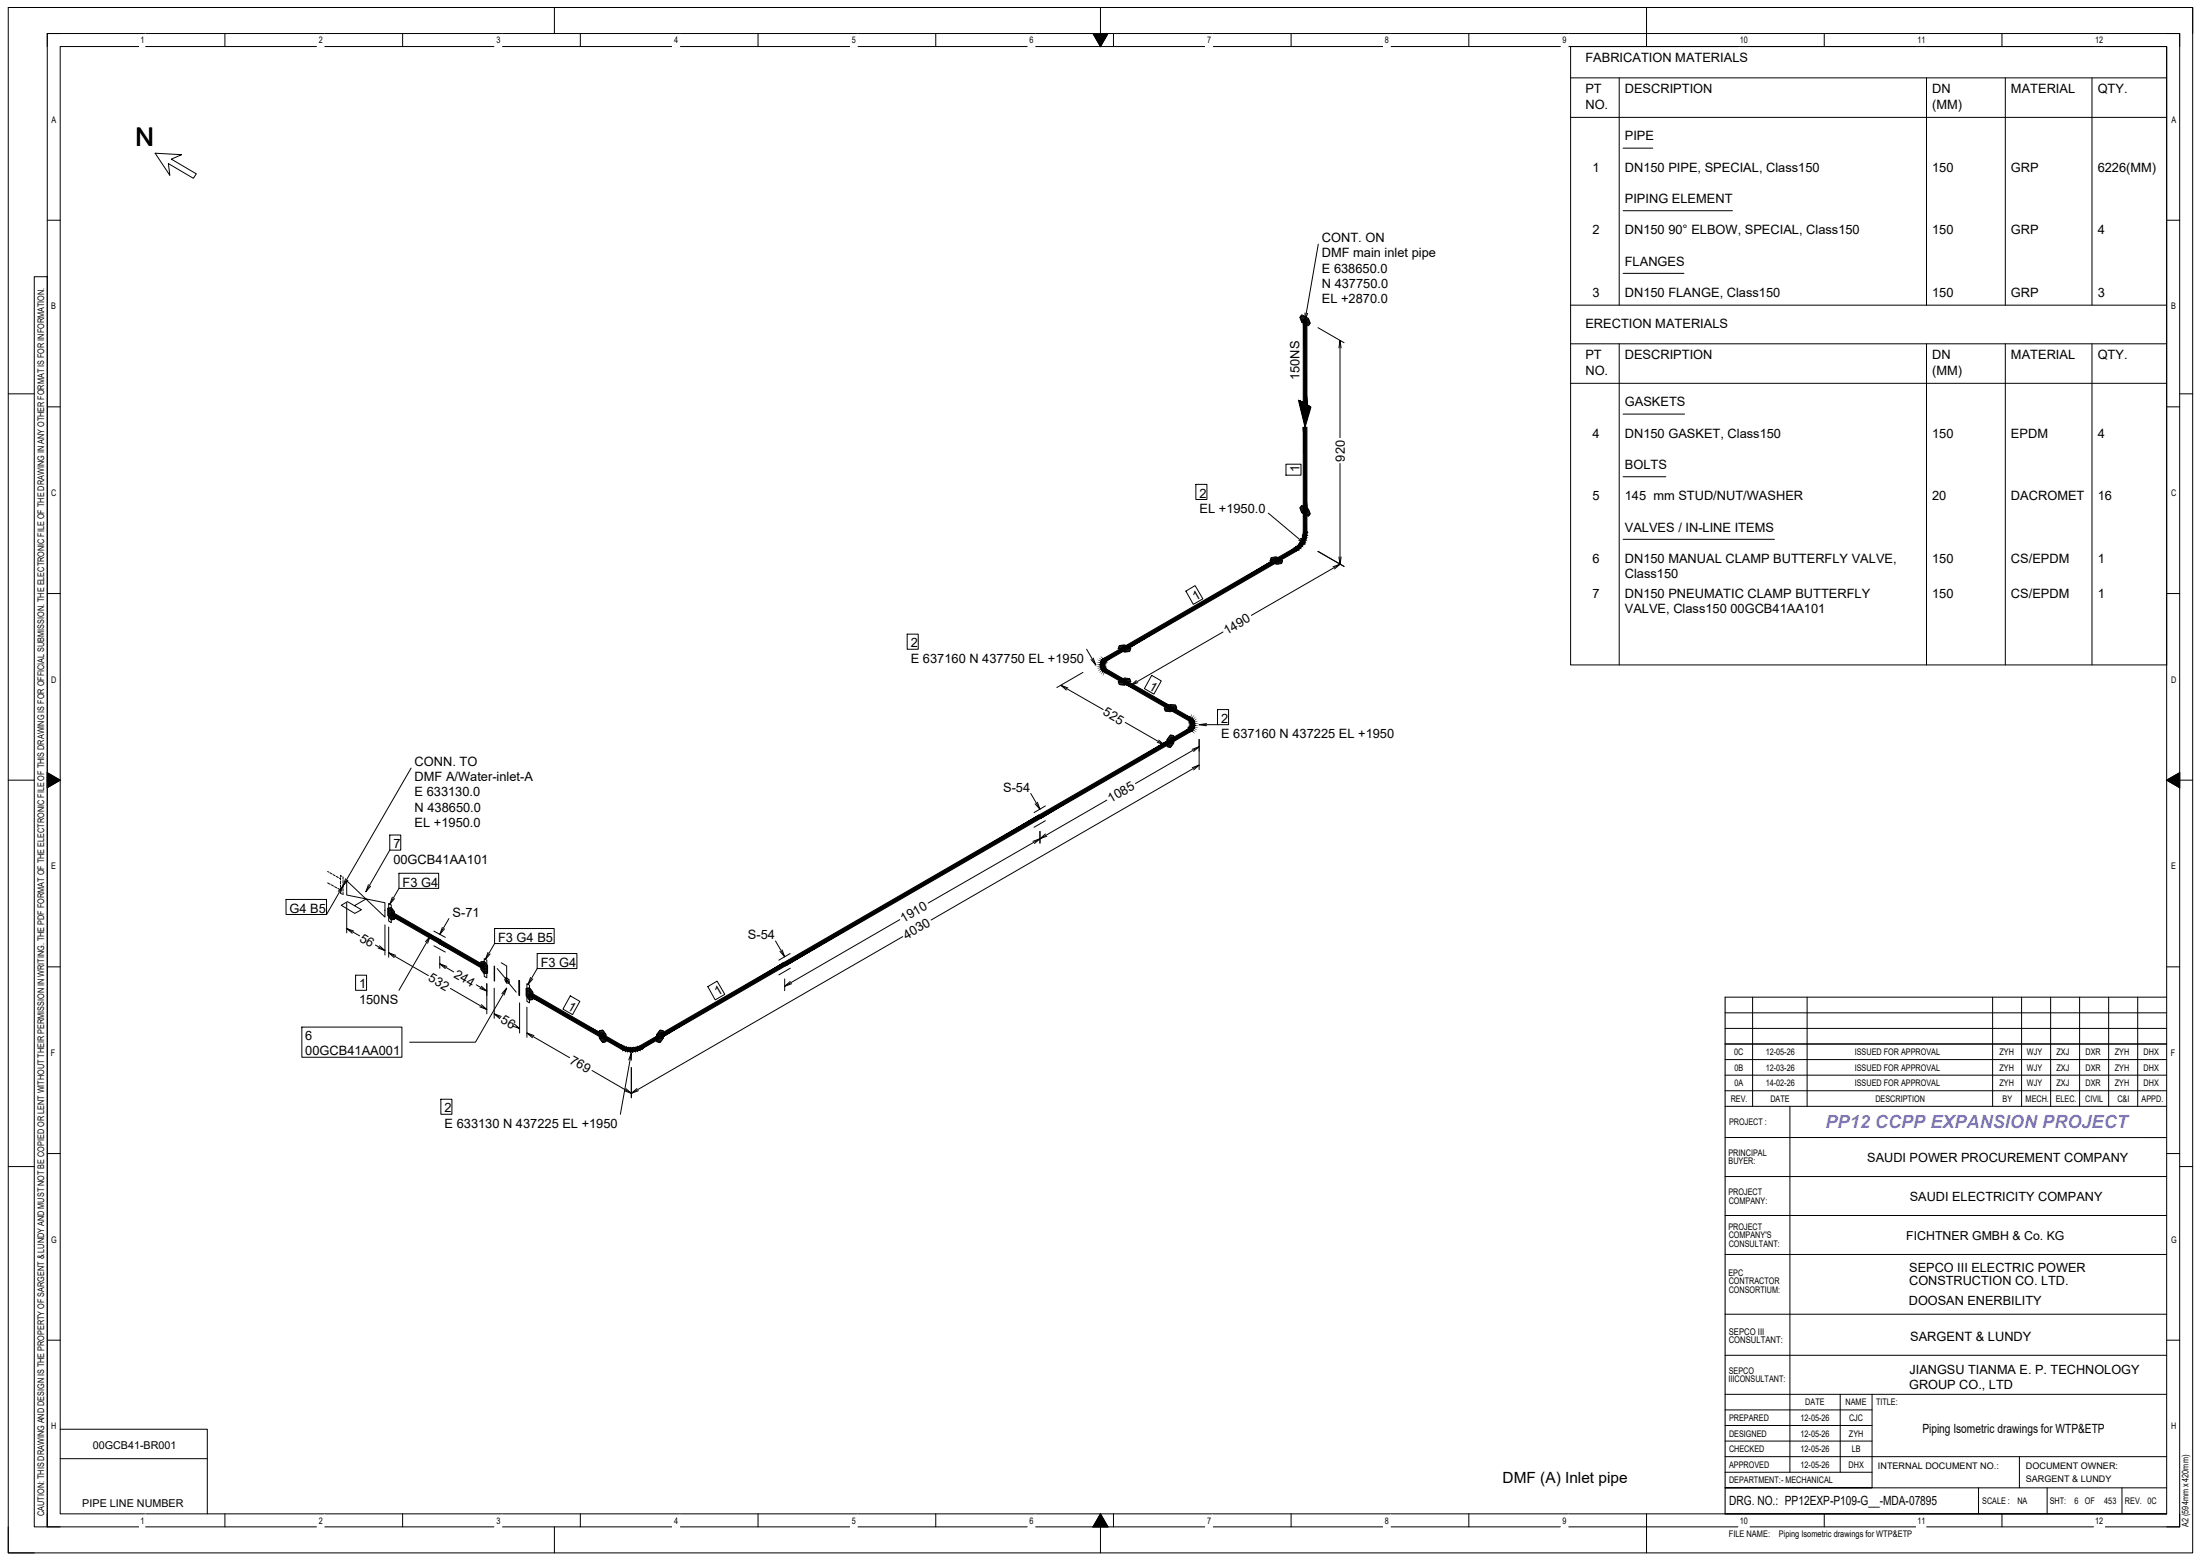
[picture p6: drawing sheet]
<svg xmlns="http://www.w3.org/2000/svg" width="598mm" height="424mm" viewBox="0 0 598 424" stroke-linecap="round" stroke-linejoin="round" font-family="sans-serif">
<!-- layer: G-ANNO-TTLB -->
<g fill="none" stroke="#000" stroke-width=".27">
<path d="M12.8 9.1h579.6v405.7h-579.6zM12.8 9.1v3.5M12.8 9.1h3.6M16.4 12.6h572.5v398.6h-572.5zM61.1 9.1v3.5M109.4 9.1v3.5M150.7 2v7.1M157.7 9.1v3.5M206 9.1v3.5M254.3 9.1v3.5M297.1 9.1h4l-2 3.5zM299.1 2v10.6"/>
<path d="M302.6 9.1v3.5M350.9 9.1v3.5M399.2 9.1v3.5M447.5 2v10.6M495.8 9.1v3.5M544.1 9.1v3.5M588.9 2h7.1v7.1M588.9 9.1h3.5v3.5M12.8 59.8h3.6M588.9 59.8h3.5M9.3 75.2h3.5v339.6h-3.5zM2.2 107h7.1"/>
<path d="M12.8 110.5h3.6M588.9 110.5h3.5M592.4 107h3.6M12.8 161.2h3.6M588.9 161.2h3.5M2.2 211.9h7.1M12.8 209.9l3.6 2-3.6 2.1zM12.8 211.9h3.6M588.9 211.9l3.5-2v4.1zM588.9 211.9h7.1M12.8 262.6h3.6M468.9 279.4h120"/>
<path d="M468.9 275.1h120M468.9 270.9h120M476.4 270.9v29.6M491.2 270.9v29.6M541.6 270.9v29.6M549.5 270.9v29.6M557.4 270.9v29.6M565.2 270.9v29.6M573.1 270.9v29.6M581 270.9v29.6M588.9 262.6h3.5M468.9 292.1h120"/>
<path d="M468.9 296.3h120M468.9 287.8h120M468.9 283.6h120M2.2 316.9h7.1M12.8 313.4h3.6M468.9 300.5h120M468.9 309h120M468.9 319.6h120M486.5 300.5v99.4M588.9 313.4h3.5M592.4 316.9h3.6M468.9 330.2h120"/>
<path d="M468.9 340.8h120M468.9 357h120M12.8 364.1h3.6M468.9 378.8h120M468.9 368.2h120M500.2 378.8v21.1M508.8 378.8v25.4h-39.9h120M588.9 364.1h3.5M468.9 395.7h120M468.9 387.2h39.9M468.9 391.5h39.9M468.9 383h39.9"/>
<path d="M468.9 399.9h39.9M548.9 395.7v8.5M2.2 414.8v7h7.1M12.8 411.2v3.6h3.6M61.1 411.2v3.6M109.4 411.2v3.6M150.7 414.8v7M157.7 411.2v3.6M206 411.2v3.6M254.3 411.2v3.6M299.1 411.2l2 3.6h-4zM299.1 411.2v10.6"/>
<path d="M302.6 411.2v3.6M350.9 411.2v3.6M399.2 411.2v3.6M447.5 411.2v10.6M468.9 411.2h120M495.8 411.2v3.6M537.8 404.2v7M544.1 411.2v3.6M556.4 404.2v7M576.7 404.2v7M592.4 411.2v3.6h-3.5"/>
</g>
<!-- layer: G-ANNO-BRDR -->
<path d="M2.2 2h593.8v419.8h-593.8z" fill="none" stroke="#000" stroke-width=".27"/>
<!-- layer: G-ANNO-TTLB -->
<path d="M468.9 270.9v140.3" fill="none" stroke="#000" stroke-width=".3"/>
<path d="M297.1 9.1h4l-2 3.5zM12.8 209.9l3.6 2-3.6 2.1zM588.9 211.9l3.5-2v4.1zM299.1 411.2l2 3.6h-4z" fill="#000" stroke="#000" stroke-width=".27"/>
<g fill="#fff" stroke="#fff" stroke-width=".27">
<path d="M38 411.7v3.2l1.4-3.2zM39.4 411.7v3.2h-1.4z"/>
<path d="M86.3 411.7v3.2l1.8-3.2zM88.1 411.7v3.2h-1.8z"/>
<path d="M134.6 411.7v3.2l1.8-3.2zM136.4 411.7v3.2h-1.8z"/>
<path d="M182.9 411.7v3.2l1.8-3.2zM184.7 411.7v3.2h-1.8z"/>
<path d="M231.2 411.7v3.2l1.8-3.2zM233 411.7v3.2h-1.8z"/>
<path d="M279.5 411.7v3.2l1.8-3.2zM281.3 411.7v3.2h-1.8z"/>
<path d="M327.8 411.7v3.2l1.8-3.2zM329.6 411.7v3.2h-1.8z"/>
<path d="M376.1 411.7v3.2l1.8-3.2zM377.9 411.7v3.2h-1.8z"/>
<path d="M424.3 411.7v3.2l1.9-3.2zM426.2 411.7v3.2h-1.9z"/>
<path d="M472.7 411.7v3.2l2.7-3.2zM475.4 411.7v3.2h-2.7z"/>
<path d="M521 411.7v3.2l2.5-3.2zM523.5 411.7v3.2h-2.5z"/>
<path d="M569.3 411.7v3.2l2.7-3.2zM572 411.7v3.2h-2.7z"/>
<path d="M589.8 386v3.3l2-3.3zM591.8 386v3.3h-2z"/>
<path d="M589.8 335.3v3.3l2.2-3.3zM592 335.3v3.3h-2.2z"/>
<path d="M589.8 284.6v3.3l1.8-3.3zM591.6 284.6v3.3h-1.8z"/>
<path d="M589.8 233.9v3.2l1.9-3.2zM591.7 233.9v3.2h-1.9z"/>
<path d="M589.8 183.2v3.2l2-3.2zM591.8 183.2v3.2h-2z"/>
<path d="M589.8 132.5v3.2l2.1-3.2zM591.9 132.5v3.2h-2.1z"/>
<path d="M589.8 81.8v3.2l1.9-3.2zM591.7 81.8v3.2h-1.9z"/>
<path d="M589.8 31.1v3.2l2.2-3.2zM592 31.1v3.2h-2.2z"/>
<path d="M38 9.6v3.2l1.4-3.2zM39.4 9.6v3.2h-1.4z"/>
<path d="M86.3 9.6v3.2l1.8-3.2zM88.1 9.6v3.2h-1.8z"/>
<path d="M134.6 9.6v3.2l1.8-3.2zM136.4 9.6v3.2h-1.8z"/>
<path d="M182.9 9.6v3.2l1.8-3.2zM184.7 9.6v3.2h-1.8z"/>
<path d="M231.2 9.6v3.2l1.8-3.2zM233 9.6v3.2h-1.8z"/>
<path d="M279.5 9.6v3.2l1.8-3.2zM281.3 9.6v3.2h-1.8z"/>
<path d="M327.8 9.6v3.2l1.8-3.2zM329.6 9.6v3.2h-1.8z"/>
<path d="M376.1 9.6v3.2l1.8-3.2zM377.9 9.6v3.2h-1.8z"/>
<path d="M424.3 9.6v3.2l1.9-3.2zM426.2 9.6v3.2h-1.9z"/>
<path d="M472.7 9.6v3.2l2.7-3.2zM475.4 9.6v3.2h-2.7z"/>
<path d="M521 9.6v3.2l2.5-3.2zM523.5 9.6v3.2h-2.5z"/>
<path d="M569.3 9.6v3.2l2.7-3.2zM572 9.6v3.2h-2.7z"/>
<path d="M13.6 386v3.3l2-3.3zM15.6 386v3.3h-2z"/>
<path d="M13.6 335.3v3.3l2.2-3.3zM15.8 335.3v3.3h-2.2z"/>
<path d="M13.6 284.6v3.3l1.8-3.3zM15.4 284.6v3.3h-1.8z"/>
<path d="M13.6 233.9v3.2l1.9-3.2zM15.5 233.9v3.2h-1.9z"/>
<path d="M13.6 183.2v3.2l2-3.2zM15.6 183.2v3.2h-2z"/>
<path d="M13.6 132.5v3.2l2.1-3.2zM15.7 132.5v3.2h-2.1z"/>
<path d="M13.6 81.8v3.2l1.9-3.2zM15.5 81.8v3.2h-1.9z"/>
<path d="M13.6 31.1v3.2l2.2-3.2zM15.8 31.1v3.2h-2.2z"/>
</g>
<!-- layer: GT_1 -->
<g fill="none" stroke="#000" stroke-width=".27">
<path d="M426.9 12.6h162v168h-162zM426.9 21.2h162M426.9 31.9h162M440.1 21.2v61.7M523.6 21.2v61.7M545 21.2v61.7M568.6 21.2v61.7M42.2 41.6l7.2 .4-2.8 1.2 6.8 4-.8 1.2-6.8-4 .4 3.2zM441.2 40.2h8M441.2 57.2h29.7M358.3 66.3l-3.6 20.7M441.2 74.3h16.5"/>
<path d="M353.3 86.2h1.8M353.4 86.4h2M353.5 86.6h2.2M353.5 86h1.2M353.5 86.8h2.2M353.6 85.8h.8M353.6 87h2.2M353.7 87.2h2.2M353.8 87.4h2.2M353.8 85.5l1.8 1 .5 1.3-.5 .7-1.8-1-.5-1.3zM354 87.6h2M354.4 87.8h1.7"/>
<path d="M354.7 85v2l.7-1.9M354.7 88h1.3M355.1 88.2h.7M358.2 89l7.1 4.1M363.9 94.5l.3-2 .3 2M364.2 92.5v26.4M426.9 82.9h162M426.9 93.4h162M440.1 93.4v87.2M523.6 93.4v87.2M545 93.4v87.2M568.6 93.4v87.2"/>
<path d="M354.7 109.7l-1.8-1 1.8 7.4 1.6-5.5-3.2-1.8 1.6 6.7 1.4-5-2.7-1.6 1.3 5.9 1.2-4.4-2.3-1.3 1.1 5.1 1-3.9-1.9-1.1 .9 4.4 .8-3.5-1.5-.8 .7 3.7 .6-3-1-.6 .4 3 .3-2.5-.5-.3 .2 2.2 .1-2-.1-.1v6.4M426.9 104.1h162M441.2 112.5h16.7M325 131.6h3v4.1h-3zM344.7 139.4l10 8.4M349.5 126.1h4.1v3h-4.1zM353.3 138h1.8M353.4 138.2h2M353.5 138.4h2.2M353.5 137.8h1.2M353.5 138.6h2.2M353.6 137.6h.8"/>
<path d="M353.6 138.8h2.2M353.7 139h2.2M353.8 139.2h2.2M353.8 137.3l1.8 1 .5 1.3-.5 .7-1.8-1-.5-1.3zM354 139.4h2M354.4 139.6h1.7M354.7 139.8h1.3M355.1 140h.7M364.2 125.9v27.4l-24.1 13.9M441.2 129.5h11.6M345.2 152.2h3.2M345.3 152h2.8"/>
<path d="M345.4 152.4h3.2M345.4 151.8h2.4M345.5 151.6h1.9M345.5 151.5l1.4-.2 1.7 1-.3 .8-1.4 .2-1.7-1zM345.7 152.6h2.8M346.1 152.8h2.3M346.2 151.4h.9M346.4 153h2M346.8 153.2h.8M353.4 146.3l1.3 1.5-1.7-1M358.2 149.8l7.1 4.1M362.3 154l1.9-.7-1.5 1.3"/>
<path d="M363.9 151.3l.3 2 .3-2M441.2 146.5h41.1M246.6 172.3h3v4.1h-3zM295.3 176.4l2.5 4.3M297.1 178.8l.7 1.9-1.3-1.5M303.9 176.2h3.4M304 176h3M304.1 175.8h2.6M304.2 175.6h2.1M304.2 175.4l1.4-.2 1.7 1-.3 .8-1.4 .2-1.7-1zM304.2 175.4h1.8M304.3 176.4h3"/>
<path d="M304.6 176.6h2.6M305 176.8h2.1M305.3 177h1.7M322.3 160.6l2.5-1.5 2.1 3.6-2.6 1.5zM332.4 171.7l-25.1 14.5M288.4 186.2l11.4 6.6M290.2 186.9l-1.8-.7 1.5 1.3M294.3 182.7l-7 4.1M301.3 182.7l7.1 4.1M303.9 185.2l1.7-1 1.4 .2 .3 .8-1.7 1-1.4-.2zM303.9 185.2h3.4M304 185.4h3"/>
<path d="M304.1 185.6h2.6M304.2 185.8h2.1M304.2 186h1.8M304.3 185h3M304.6 184.7h2.6M305 184.6h2.1M305.3 184.4h1.7M305.8 196.2l10.6 6.1M308.8 184.9l-1.5 1.3 1.9-.8M313 183.5l2.6 1.5-2 3.6-2.6-1.5zM316.4 192.3l1.7-.9 1.4 .1 .3 .8-1.7 1-1.4-.1zM316.4 192.3h3.4"/>
<path d="M316.5 192.6h3M316.6 192.8h2.6M316.7 193h2.1M316.7 193.2h1.8M316.8 192.2h3M317.1 191.9h2.6M317.5 191.8h2.1M317.8 191.5h1.7M317.9 199.9h1.1M318.1 199.8h.5M318.1 199.7l.9 .1v2.1l-.9 1.2-.9-.3v-1.9zM322.4 198.8l-7.1 4.2"/>
<path d="M325.9 196.9h5M327.9 196.6l-2 .3 2 .3M330.9 192.8h3v4.1h-3zM111.7 208.6l-22.9 39.8M280.2 215.5l2.5 4.3M282 217.9l.7 1.9-1.4-1.5M284.1 218.9l-3 1.8M300.8 217.3l-48.5 28M314.9 201l1.5 1.3-1.9-.7M317.2 202.7h1.2M317.2 202.6h1.3M317.2 202.3h1.5"/>
<path d="M317.2 202.1h1.6M317.2 202h1.8M317.2 201.7h1.8M317.2 201.6h1.8M317.2 201.3h1.8M317.2 201.2h1.8M317.2 200.9h1.8M317.3 200.8h1.7M317.5 200.5h1.5M317.6 200.3h1.4M317.7 203h.5M317.8 200.2h1.2"/>
<path d="M324 203.5l1.9-.7-1.5 1.3M324 208.5l1.9-.7-1.5 1.4M325.9 200.9v8.1M325.9 202.8l-17.3 10M325.9 207.8l-72.8 42.1M89 236.7l.3 .2M89 239.8l.8 .4M89.6 237.1l.6 .3M90.5 237.6l.6 .3M91.4 238.1l.5 .3M92.2 238.6l.3 .1M92.5 238.4v.7"/>
<path d="M92.5 239.4v.7M92.9 238l-.4-.2v.3M93.2 238.2v.7M93.2 239.2v.7M93.9 238.7l-.7 1.9 1.4-1.5M94.2 239.2v3.9l10.4 2.1v3.9zM105.9 226.8h3v4.1h-3zM105.9 230.9l-6.5 11.3M108.4 237.2h10.8v4.1h-10.8zM280.8 228.5l1.9-.7-1.5 1.3M282.7 225.8v3.2M284.1 226.5l-1.4 1.3 1.8-.7"/>
<path d="M284.1 222.9l-3 1.8M77.7 244.3h11.1v4.1h-11.1zM90.1 240.4l.6 .3M90.9 240.9l.6 .3M91.8 241.3l.7 .4M91.9 242.1l1.3-1.5-.7 1.9M92.5 242.4v.2l.4 .3M92.5 240.4v.7M92.5 241.4v.7M93.2 242.4v.6M93.2 240.2v.9M93.2 241.4v.7"/>
<path d="M94.2 245.2v8.2M94.2 252.2l3.5 2M96.1 252.9l-1.9-.7 1.5 1.3M99.4 244.2l-3 1.8 1.8 1.1-1.8 1-3.6-2.2 1.6-1 2 1.1M100.1 240.3l-.7 1.9 1.3-1.5M102 256.7l2.6 1.5M103.1 256.9l1.5 1.3-1.9-.7M104.6 251.2v8.2M105.4 246.7l.9-.2 .9 1.2v2l-.9 .2-.9-1.2zM105.4 248.7h1.8M105.4 248.5h1.8M105.4 248.3h1.8"/>
<path d="M105.4 248.1h1.8M105.4 247.9h1.8M105.4 247.7h1.8M105.4 247.5h1.7M105.4 247.3h1.5M105.4 247.1h1.4M105.4 246.9h1.2M105.4 246.7h1.1M105.6 248.9h1.6M105.6 245.4l.7 .4v4.8l-.7-.4zM105.6 251.8v8.2M105.6 258.8l10.8 6.2"/>
<path d="M105.7 249.1h1.5M105.9 249.3h1.3M106 249.5h1.2M106.2 249.7h1M106.6 243.7l-.7 1.9 1.3-1.5M107.5 259.5l-1.9-.7 1.5 1.3M108.4 241.3l-2.5 4.3M115.6 255.8l1.3-1.5-.7 1.9M116.9 254.3l-8.5 14.7M117.9 252.9l3.1 1.7M117.9 256.9l3.1 1.7M119.5 259.8v3.2"/>
<path d="M120.2 251.9l-.7 1.9 1.3-1.5M122 249.5l-2.5 4.3M132.6 258.7l-.7 1.9 1.3-1.5M134.4 252.2h16.2v4.1h-16.2zM134.4 256.3l-2.5 4.3M146 259h10.8v4.1h-10.8zM210.8 255.6l2.5 4.3M212.6 258l.7 1.9-1.3-1.5M214.8 259l-3.1 1.8M244.6 249.8l-31.3 18.1M245.4 254.4l-73.8 42.6-10.7-6.2M82 279h27.2v8.2h-27.2z"/>
<path d="M96.6 264.9h3v4.1h-3zM119.5 261.8l3.8 2.2M121.4 262.5l-1.9-.7 1.5 1.3M122.4 268.5l9.9 5.7M129.4 267.5l2.9 1.7M130.7 261.3l.9-.2 .9 1.2v2l-.9 .2-.9-1.2zM130.7 263.3h1.8M130.7 263.1h1.8M130.7 262.9h1.8M130.7 262.7h1.8M130.7 262.5h1.8M130.7 262.3h1.8"/>
<path d="M130.7 262.1h1.7M130.7 261.9h1.5M130.7 261.7h1.4M130.7 261.5h1.2M130.7 261.3h1.1M130.8 267.9l1.5 1.3-1.9-.7M130.8 272.9l1.5 1.3-1.9-.7M130.9 263.5h1.6M131 263.7h1.5M131.2 263.9h1.3M131.3 264.1h1.2M131.5 264.3h1"/>
<path d="M131.6 260.4l.7 .4v4.8l-.7-.4zM132.3 267.2v8.2M134.3 262.4l.1 4.1zM134.3 268.4v8.2M134.3 275.4l1.7 1M135.1 263.1l2.3 2.7M136.2 261.5l1.5 .9v4M136.2 276.1l-1.9-.7 1.5 1.3M136.4 269.9l1.3-1.5-.7 1.9M137.2 266.1l1.2 .7M137.4 265.6l.9 1.5 2 2.4M137.7 265.6v1.4l.6 .1 .1-.3-.1-.7-.6-.5h-.3l-.2 .5 .5 .9"/>
<path d="M137.7 268.4l-8.5 14.7h-17.9M138.3 266.1l-.9 .5M139.7 278.1l1.5 1.3-1.9-.7M140.4 278.9l.8 .5M141 266.3l.2 .1v4l-.2-.1zM141.2 272.4v8.2M143 268.5l.9-.2 .9 1.2v2l-.9 .2-.9-1.2zM143 270.5h1.8M143 270.3h1.8M143 270.1h1.8M143 269.9h1.8M143 269.7h1.8"/>
<path d="M143 269.5h1.8M143 269.3h1.7M143 269.1h1.5M143 268.9h1.4M143 268.7h1.2M143 268.5h1.1M143.2 270.7h1.6M143.2 267.2l.7 .4v4.8l-.7-.4zM143.2 273.6v8.2M143.3 270.9h1.5M143.5 271.1h1.3M143.6 271.3h1.2"/>
<path d="M143.8 271.5h1M144.2 265.5l-.7 1.9 1.3-1.5M146 263.1l-2.5 4.3M155 270.5l2.6 1.5-2 3.6-2.6-1.5zM162.9 280l.9-.2 .9 1.2v2l-.9 .2-.9-1.2zM163.4 279.9h.5M179.3 279.9h.6M179.4 279.8l.9 .2v2l-.9 1.2-.9-.2v-2zM192.4 268l2.5-1.5 2.1 3.6-2.6 1.5zM213.3 265.9v3.2M214.8 266.6l-1.5 1.3 1.9-.7M214.8 263l-3.1 1.8"/>
<path d="M119.8 298.6h3v4.1h-3zM143.2 280.6l11.6 6.7M145.1 281.3l-1.9-.7 1.5 1.3M162.9 281.9h1.8M162.9 281.7h1.8M162.9 281.5h1.8M162.9 281.3h1.8M162.9 281.1h1.8M162.9 280.9h1.7M162.9 280.7h1.6M162.9 280.5h1.4M162.9 280.3h1.3"/>
<path d="M162.9 280.1h1.1M163 282.1h1.7M163.1 282.3h1.6M163.3 282.5h1.4M163.4 282.7h1.3M163.6 282.9h1.1M163.7 283.1h.6M170.1 295.7l1.5 1.3-1.9-.7M170.9 287.9l.7-1.9v2M171.6 286l-3 16.7M171.6 290v8.2M173.1 295.7l-1.5 1.3 1.9-.7"/>
<path d="M178.5 282.9h1.1M178.5 282.7h1.3M178.5 282.5h1.4M178.5 282.3h1.6M178.5 282.1h1.7M178.5 281.9h1.8M178.5 281.7h1.8M178.5 281.5h1.8M178.5 281.3h1.8M178.5 281.1h1.8M178.6 280.9h1.7M178.7 280.7h1.6"/>
<path d="M178.9 280.5h1.4M178.9 283.1h.6M179 280.3h1.3M179.2 280.1h1.1"/>
</g>
<g fill="#000" stroke="#000" stroke-width=".27">
<path d="M354.2 87l1 22.7v-22.7zM354.2 87l1 22.7h-1z"/>
<path d="M354.2 116.1l1 22.7v-22.7zM354.2 116.1l1 22.7h-1z"/>
<path d="M354.2 138.8l1 6v-6zM354.2 138.8l1 6h-1z"/>
<path d="M305.9 176.6l41.3-23.9-.5-.9zM305.4 175.7l41.3-23.9-40.8 24.8z"/>
<path d="M351.9 148.9l1 .4-.5 .4zM351.9 148.9l1 .4-.6-.8zM352.3 148.5l1.1 .4-.5 .4zM352.3 148.5l1.1 .4-.7-.7zM352.7 148.2l1.2 .2-.5 .5zM353.1 147.8l-.4 .4 1.2 .2zM353.1 147.8l1.2 .1-.4 .5zM353.4 147.3l-.3 .5 1.2 .1zM353.4 147.3h1.2l-.3 .6zM353.7 146.9l-.3 .4h1.2zM353.7 146.9l1.2-.2-.3 .6zM353.9 146.4l-.2 .5 1.2-.2zM353.9 146.4l1.2-.3-.2 .6zM354.1 145.9l-.2 .5 1.2-.3zM354.1 145.9l1.1-.5-.1 .7zM354.2 145.3l-.1 .6 1.1-.5zM354.2 145.3l1-.5v.6zM354.2 144.8v.5l1-.5z"/>
<path d="M347.2 152.7l5.2-3-.5-.8zM346.7 151.8l5.2-2.9-4.7 3.8z"/>
<path d="M299.8 179l.4-.3 .5 .9zM299.8 179l.7 .7 .2-.1zM299.8 179l.7 .7-.9-.4zM299.6 179.3l.7 .6 .2-.2zM299.6 179.3l.7 .6-1-.3zM299.3 179.6l.9 .5 .1-.2zM299.3 179.6l.9 .5-1-.1zM299.2 180l.9 .3 .1-.2zM299.2 180l.9 .3-1 .2zM299.1 180.5h1v-.2zM299.1 180.5h1l-1 .4zM299.1 180.9l1-.1v-.3zM299.1 180.9l1-.1-.9 .5zM299.2 181.3l.9-.3v-.2zM299.2 181.3l.9-.3-.8 .7zM299.3 181.7l.9-.5-.1-.2zM299.3 181.7l.9-.5-.6 .8zM300.2 181.2l-.6 .8 .7-.6zM299.6 182l.7-.6-.5 .9zM300.3 181.4l-.5 .9 .7-.7zM300.5 181.6l-.3 1-.4-.3zM300.5 181.6l-.3 1 .5-.9z"/>
<path d="M300.7 179.6l5.2-3-.5-.9zM300.2 178.7l5.2-3-4.7 3.9z"/>
<path d="M300.7 181.7l-.5 .9 5.7 2.1zM300.2 182.6l5.7 2.1-.5 .9z"/>
<path d="M305.9 184.7l-.5 .9 13 6.3zM305.4 185.6l13 6.3-.5 .9z"/>
<path d="M318.4 191.9l-.5 .9 5.7 2.1zM317.9 192.8l5.7 2.1-.5 .9z"/>
<path d="M323.1 197.9l.8 .6-.3 .3zM323.1 197.9l.8 .6-.6-.7zM323.3 197.8l.9 .4-.3 .3zM323.4 197.6l-.1 .2 .9 .4zM323.4 197.6l1 .3-.2 .3zM323.6 197.4l-.2 .2 1 .3zM323.6 197.4l1 .1-.2 .4zM323.6 197.2v.2l1 .1zM323.6 197.2l1.1-.1-.1 .4zM323.7 197l-.1 .2 1.1-.1zM323.7 197l1-.4v.5zM323.7 196.7v.3l1-.4zM323.7 196.7l.9-.5 .1 .4zM323.6 196.5l.1 .2 .9-.5zM323.6 196.5l.8-.7 .2 .4zM323.6 196.3v.2l.8-.7zM324.2 195.5l.2 .3-.8 .5zM323.4 196.1l.2 .2 .6-.8zM323.9 195.2l.3 .3-.8 .6zM323.9 195.2l-.6 .7 .1 .2zM323.6 194.9l.3 .3-.6 .7zM323.6 194.9l-.5 .9 .2 .1z"/>
<path d="M318.4 201.8l5.2-3-.5-.9zM317.9 200.9l5.2-3-4.7 3.9z"/>
<path d="M282.9 222.3l35.5-20.5-.5-.9zM282.4 221.4l35.5-20.5-35 21.4z"/>
<path d="M213.5 262.3l69.4-40-.5-.9zM213 261.5l69.4-40.1-68.9 40.9z"/>
<path d="M106.1 248.7l13.2 7.6 .5-.9zM106.6 247.8l13.2 7.6-13.7-6.7z"/>
<path d="M119.3 256.3l12.1 7 .5-.9zM119.8 255.4l12.1 7-12.6-6.1z"/>
<path d="M179.6 281.9l33.9-19.6-.5-.8zM179.2 281.1l33.8-19.6-33.4 20.4z"/>
<path d="M143.7 270.5l19.9 11.4 .5-.8zM144.2 269.6l19.9 11.5-20.4-10.6z"/>
<path d="M169.2 284.1l.2 1.1-.6-.3zM169.2 284.1l.2 1.1 .3-.9zM169.7 284.3l.3 1.2-.6-.3zM169.7 284.3l.3 1.2 .3-1zM170.3 284.5l.3 1.1-.6-.1zM170.3 284.5l.3 1.1 .2-1zM170.8 284.6l.5 1.1-.7-.1zM170.8 284.6l.5 1.1v-1zM171.3 284.7l.6 1h-.6zM171.3 284.7l.6 1v-1zM171.9 284.7l.7 .9-.7 .1zM171.9 284.7l.7 .9-.2-1zM172.4 284.6l.8 .9-.6 .1zM172.4 284.6l.8 .9-.2-1zM173 284.5l.9 .7-.7 .3zM173 284.5l.9 .7-.4-.9zM173.5 284.3l1 .6-.6 .3zM173.5 284.3l1 .6-.6-.8z"/>
<path d="M163.6 281.9l5.2 3 .4-.8zM164.1 281.1l5.1 3-5.6-2.2z"/>
<path d="M174.5 284.9l5.1-3-.4-.8zM173.9 284.1l5.3-3-4.7 3.8z"/>
</g>
<!-- layer: 0 -->
<path d="M16.4 388.2h39.9v23M16.4 396.2h39.9" fill="none" stroke="#000" stroke-width=".27"/>
<text font-size="7" x="36.9" y="39.6">N</text>
<text font-size="4.9" fill="#8470ff" x="496.2" y="306.5">PP12 CCPP EXPANSION PROJECT</text>
<text font-size="4.2" x="408.4" y="402.8">DMF (A) Inlet pipe</text>
<g font-size="3.5">
<text x="430.9" y="16.9">FABRICATION MATERIALS</text>
<text x="430.9" y="25.4">PT</text>
<text x="430.9" y="29.5">NO.</text>
<text x="441.6" y="25.4">DESCRIPTION</text>
<text x="525.2" y="25.4">DN</text>
<text x="525.2" y="29.5">(MM)</text>
<text x="546.6" y="25.4">MATERIAL</text>
<text x="570.1" y="25.4">QTY.</text>
<text x="441.6" y="38.1">PIPE</text>
<text x="432.9" y="46.6">1</text>
<text x="441.6" y="46.6">DN150 PIPE, SPECIAL, Class150</text>
<text x="525.2" y="46.6">150</text>
<text x="546.6" y="46.6">GRP</text>
<text x="570.1" y="46.6">6226(MM)</text>
<text x="441.6" y="55.1">PIPING ELEMENT</text>
<text x="359.3" y="65.8">CONT. ON</text>
<text x="432.9" y="63.6">2</text>
<text x="441.6" y="63.6">DN150 90° ELBOW, SPECIAL, Class150</text>
<text x="525.2" y="63.6">150</text>
<text x="546.6" y="63.6">GRP</text>
<text x="570.1" y="63.6">4</text>
<text x="359.3" y="69.9">DMF main inlet pipe</text>
<text x="359.3" y="74">E 638650.0</text>
<text x="441.6" y="72.1">FLANGES</text>
<text x="359.3" y="78.1">N 437750.0</text>
<text x="359.3" y="82.2">EL +2870.0</text>
<text x="432.9" y="80.6">3</text>
<text x="441.6" y="80.6">DN150 FLANGE, Class150</text>
<text x="525.2" y="80.6">150</text>
<text x="546.6" y="80.6">GRP</text>
<text x="570.1" y="80.6">3</text>
<text x="430.9" y="89.1">ERECTION MATERIALS</text>
<text x="430.9" y="97.6">PT</text>
<text x="430.9" y="101.7">NO.</text>
<text x="441.6" y="97.6">DESCRIPTION</text>
<text x="525.2" y="97.6">DN</text>
<text x="525.2" y="101.7">(MM)</text>
<text x="546.6" y="97.6">MATERIAL</text>
<text x="570.1" y="97.6">QTY.</text>
<text x="353.2" y="103.3" transform="rotate(-90 353.2 103.3)">150NS</text>
<text x="441.6" y="110.4">GASKETS</text>
<text x="432.9" y="118.9">4</text>
<text x="441.6" y="118.9">DN150 GASKET, Class150</text>
<text x="525.2" y="118.9">150</text>
<text x="546.6" y="118.9">EPDM</text>
<text x="570.1" y="118.9">4</text>
<text x="365.5" y="125.4" transform="rotate(-90 365.5 125.4)">920</text>
<text x="353.2" y="128.1" transform="rotate(-90 353.2 128.1)">1</text>
<text x="441.6" y="127.4">BOLTS</text>
<text x="326.1" y="135.2">2</text>
<text x="432.9" y="135.9">5</text>
<text x="441.6" y="135.9">145 mm STUD/NUT/WASHER</text>
<text x="525.2" y="135.9">20</text>
<text x="546.6" y="135.9">DACROMET</text>
<text x="570.1" y="135.9">16</text>
<text x="326.1" y="139.3">EL +1950.0</text>
<text x="441.6" y="144.4">VALVES / IN-LINE ITEMS</text>
<text x="432.9" y="152.9">6</text>
<text x="441.6" y="152.9">DN150 MANUAL CLAMP BUTTERFLY VALVE,</text>
<text x="525.2" y="152.9">150</text>
<text x="546.6" y="152.9">CS/EPDM</text>
<text x="570.1" y="152.9">1</text>
<text x="441.6" y="157">Class150</text>
<text x="324.9" y="163.2" transform="rotate(-30 324.9 163.2)">1</text>
<text x="432.9" y="162.4">7</text>
<text x="441.6" y="162.4">DN150 PNEUMATIC CLAMP BUTTERFLY</text>
<text x="441.6" y="166.5">VALVE, Class150 00GCB41AA101</text>
<text x="525.2" y="162.4">150</text>
<text x="546.6" y="162.4">CS/EPDM</text>
<text x="570.1" y="162.4">1</text>
<text x="333.4" y="172.5" transform="rotate(-30 333.4 172.5)">1490</text>
<text x="247.6" y="175.9">2</text>
<text x="247.6" y="180">E 637160 N 437750 EL +1950</text>
<text x="312.1" y="187.1" transform="rotate(30 312.1 187.1)">1</text>
<text x="299.6" y="194.1" transform="rotate(30 299.6 194.1)">525</text>
<text x="331.9" y="196.3">2</text>
<text x="331.9" y="200.5">E 637160 N 437225 EL +1950</text>
<text x="112.7" y="208.1">CONN. TO</text>
<text x="112.7" y="212.2">DMF A/Water-inlet-A</text>
<text x="272.6" y="215">S-54</text>
<text x="112.7" y="216.4">E 633130.0</text>
<text x="112.7" y="220.5">N 438650.0</text>
<text x="301.9" y="218.2" transform="rotate(-30 301.9 218.2)">1085</text>
<text x="112.7" y="224.6">EL +1950.0</text>
<text x="106.9" y="230.4">7</text>
<text x="106.9" y="234.6">00GCB41AA101</text>
<text x="109.4" y="240.8">F3 G4</text>
<text x="78.7" y="247.9">G4 B5</text>
<text x="123" y="249">S-71</text>
<text x="245.6" y="250.7" transform="rotate(-30 245.6 250.7)">1910</text>
<text x="97.5" y="255.6" transform="rotate(30 97.5 255.6)">56</text>
<text x="135.4" y="255.8">F3 G4 B5</text>
<text x="203.3" y="255.1">S-54</text>
<text x="246.4" y="255.2" transform="rotate(-30 246.4 255.2)">4030</text>
<text x="147" y="262.6">F3 G4</text>
<text x="97.6" y="268.5">1</text>
<text x="116.2" y="266.3" transform="rotate(30 116.2 266.3)">532</text>
<text x="123.1" y="265.4" transform="rotate(30 123.1 265.4)">244</text>
<text x="97.6" y="272.7">150NS</text>
<text x="154.1" y="274.2" transform="rotate(30 154.1 274.2)">1</text>
<text x="195" y="270.7" transform="rotate(-30 195 270.7)">1</text>
<text x="135.8" y="277.7" transform="rotate(30 135.8 277.7)">56</text>
<text x="83" y="282.6">6</text>
<text x="83" y="286.7">00GCB41AA001</text>
<text x="154.6" y="288.6" transform="rotate(30 154.6 288.6)">769</text>
<text x="120.8" y="302.2">2</text>
<text x="120.8" y="306.4">E 633130 N 437225 EL +1950</text>
<text x="507.5" y="315.6">SAUDI POWER PROCUREMENT COMPANY</text>
<text x="519.1" y="326.2">SAUDI ELECTRICITY COMPANY</text>
<text x="518.9" y="345.4">SEPCO III ELECTRIC POWER</text>
<text x="518.9" y="348.9">CONSTRUCTION CO. LTD.</text>
<text x="518.8" y="354.5">DOOSAN ENERBILITY</text>
<text x="519.2" y="364.4">SARGENT &amp; LUNDY</text>
<text x="518.9" y="377.4">GROUP CO., LTD</text>
<text x="519" y="373.2">JIANGSU TIANMA E. P. TECHNOLOGY</text>
<text x="522.5" y="389.4">Piping Isometric drawings for WTP&amp;ETP</text>
<text x="470" y="408.9">DRG. NO.: PP12EXP-P109-G__-MDA-07895</text>
</g>
<text font-size="3.4" x="518.1" y="336.8">FICHTNER GMBH &amp; Co. KG</text>
<g font-size="2.9">
<text x="25.2" y="393.6">00GCB41-BR001</text>
<text x="22.4" y="409.3">PIPE LINE NUMBER</text>
</g>
<g font-size="2.5">
<text x="38.2" y="11.8">1</text>
<text x="86.7" y="11.8">2</text>
<text x="134.9" y="11.8">3</text>
<text x="183.3" y="11.8">4</text>
<text x="231.5" y="11.8">5</text>
<text x="279.8" y="11.8">6</text>
<text x="328.1" y="11.8">7</text>
<text x="376.4" y="11.8">8</text>
<text x="424.7" y="11.8">9</text>
<text x="472.9" y="11.8">10</text>
<text x="521.2" y="11.8">11</text>
<text x="569.5" y="11.8">12</text>
<text x="14" y="33.3">A</text>
<text x="590.2" y="33.3">A</text>
<text x="13.9" y="84">B</text>
<text x="590.1" y="84">B</text>
<text x="13.9" y="134.7">C</text>
<text x="590.1" y="134.7">C</text>
<text x="13.9" y="185.4">D</text>
<text x="590.1" y="185.4">D</text>
<text x="13.9" y="236.1">E</text>
<text x="590.1" y="236.1">E</text>
<text x="13.8" y="286.8">F</text>
<text x="471.4" y="286.6">0C</text>
<text x="479.9" y="286.6">12-05-26</text>
<text x="504.1" y="286.6">ISSUED FOR APPROVAL</text>
<text x="543.5" y="286.6">ZYH</text>
<text x="550.9" y="286.6">WJY</text>
<text x="559" y="286.6">ZXJ</text>
<text x="566.9" y="286.6">DXR</text>
<text x="574.8" y="286.6">ZYH</text>
<text x="582.6" y="286.6">DHX</text>
<text x="590.1" y="286.8">F</text>
<text x="471.4" y="290.8">0B</text>
<text x="479.9" y="290.8">12-03-26</text>
<text x="504.1" y="290.8">ISSUED FOR APPROVAL</text>
<text x="543.5" y="290.8">ZYH</text>
<text x="550.9" y="290.8">WJY</text>
<text x="559" y="290.8">ZXJ</text>
<text x="566.9" y="290.8">DXR</text>
<text x="574.8" y="290.8">ZYH</text>
<text x="582.6" y="290.8">DHX</text>
<text x="470.4" y="299.4">REV.</text>
<text x="471.4" y="295.1">0A</text>
<text x="479.9" y="295.1">14-02-26</text>
<text x="481.2" y="299.4">DATE</text>
<text x="504.1" y="295.1">ISSUED FOR APPROVAL</text>
<text x="509.7" y="299.4">DESCRIPTION</text>
<text x="543.5" y="295.1">ZYH</text>
<text x="544.3" y="299.4">BY</text>
<text x="550.6" y="299.4">MECH.</text>
<text x="550.9" y="295.1">WJY</text>
<text x="558.7" y="299.4">ELEC.</text>
<text x="559" y="295.1">ZXJ</text>
<text x="566.7" y="299.4">CIVIL</text>
<text x="566.9" y="295.1">DXR</text>
<text x="574.8" y="295.1">ZYH</text>
<text x="575.5" y="299.4">C&amp;I</text>
<text x="582.1" y="299.4">APPD.</text>
<text x="582.6" y="295.1">DHX</text>
<text x="469.9" y="305.7">PROJECT :</text>
<text x="469.8" y="314">PRINCIPAL</text>
<text x="469.8" y="316.3">BUYER:</text>
<text x="469.8" y="324.6">PROJECT</text>
<text x="469.9" y="326.9">COMPANY:</text>
<text x="469.8" y="334.1">PROJECT</text>
<text x="13.9" y="337.5">G</text>
<text x="469.9" y="336.4">COMPANY'S</text>
<text x="469.9" y="338.7">CONSULTANT:</text>
<text x="590.1" y="337.5">G</text>
<text x="469.8" y="346.6">EPC</text>
<text x="469.9" y="348.9">CONTRACTOR</text>
<text x="469.9" y="351.2">CONSORTIUM:</text>
<text x="469.9" y="364.9">CONSULTANT:</text>
<text x="469.9" y="362.5">SEPCO III</text>
<text x="469.8" y="375.5">IIICONSULTANT:</text>
<text x="469.9" y="373.2">SEPCO</text>
<text x="490.7" y="381.7">DATE</text>
<text x="501.6" y="381.7">NAME</text>
<text x="509.9" y="381.7">TITLE:</text>
<text x="13.9" y="388.2">H</text>
<text x="469.9" y="386">PREPARED</text>
<text x="489.4" y="386">12-05-26</text>
<text x="502.6" y="386">CJC</text>
<text x="590.1" y="388.2">H</text>
<text x="469.9" y="390.2">DESIGNED</text>
<text x="469.9" y="394.5">CHECKED</text>
<text x="489.4" y="390.2">12-05-26</text>
<text x="489.4" y="394.5">12-05-26</text>
<text x="502.5" y="390.2">ZYH</text>
<text x="503.3" y="394.5">LB</text>
<text x="469.9" y="398.7">APPROVED</text>
<text x="489.4" y="398.7">12-05-26</text>
<text x="502.4" y="398.7">DHX</text>
<text x="510.4" y="399.2">INTERNAL DOCUMENT NO.:</text>
<text x="550.6" y="399.2">DOCUMENT OWNER:</text>
<text x="469.9" y="402.9">DEPARTMENT:- MECHANICAL</text>
<text x="550.6" y="402.6">SARGENT &amp; LUNDY</text>
<text x="12" y="411.8" transform="rotate(-90 12 411.8)">CAUTION: THIS DRAWING AND DESIGN IS THE PROPERTY OF SARGENT &amp; LUNDY AND MUST NOT BE COPIED OR LENT WITHOUT THEIR PERMISSION IN WRITING. THE PDF FORMAT OF THE ELECTRONIC FILE OF THIS DRAWING IS FOR OFFICIAL SUBMISSION. THE ELECTRONIC FILE OF THE DRAWING IN ANY OTHER FORMAT IS FOR INFORMATION.</text>
<text x="38.2" y="413.9">1</text>
<text x="86.7" y="413.9">2</text>
<text x="134.9" y="413.9">3</text>
<text x="183.3" y="413.9">4</text>
<text x="231.5" y="413.9">5</text>
<text x="279.8" y="413.9">6</text>
<text x="328.1" y="413.9">7</text>
<text x="376.4" y="413.9">8</text>
<text x="424.7" y="413.9">9</text>
<text x="472.9" y="413.9">10</text>
<text x="521.2" y="413.9">11</text>
<text x="538.8" y="408.5">SCALE :</text>
<text x="548.3" y="408.6">NA</text>
<text x="557.1" y="408.6">SHT:</text>
<text x="563.9" y="408.6">6 OF</text>
<text x="569.5" y="413.9">12</text>
<text x="571.9" y="408.6">453</text>
<text x="577.6" y="408.6">REV. 0C</text>
<text x="469.9" y="417.4">FILE NAME:</text>
<text x="483.5" y="417.4">Piping Isometric drawings for WTP&amp;ETP</text>
<text x="594.9" y="414.8" transform="rotate(-90 594.9 414.8)">A2 (594mm x 420mm)</text>
</g>
</svg>
